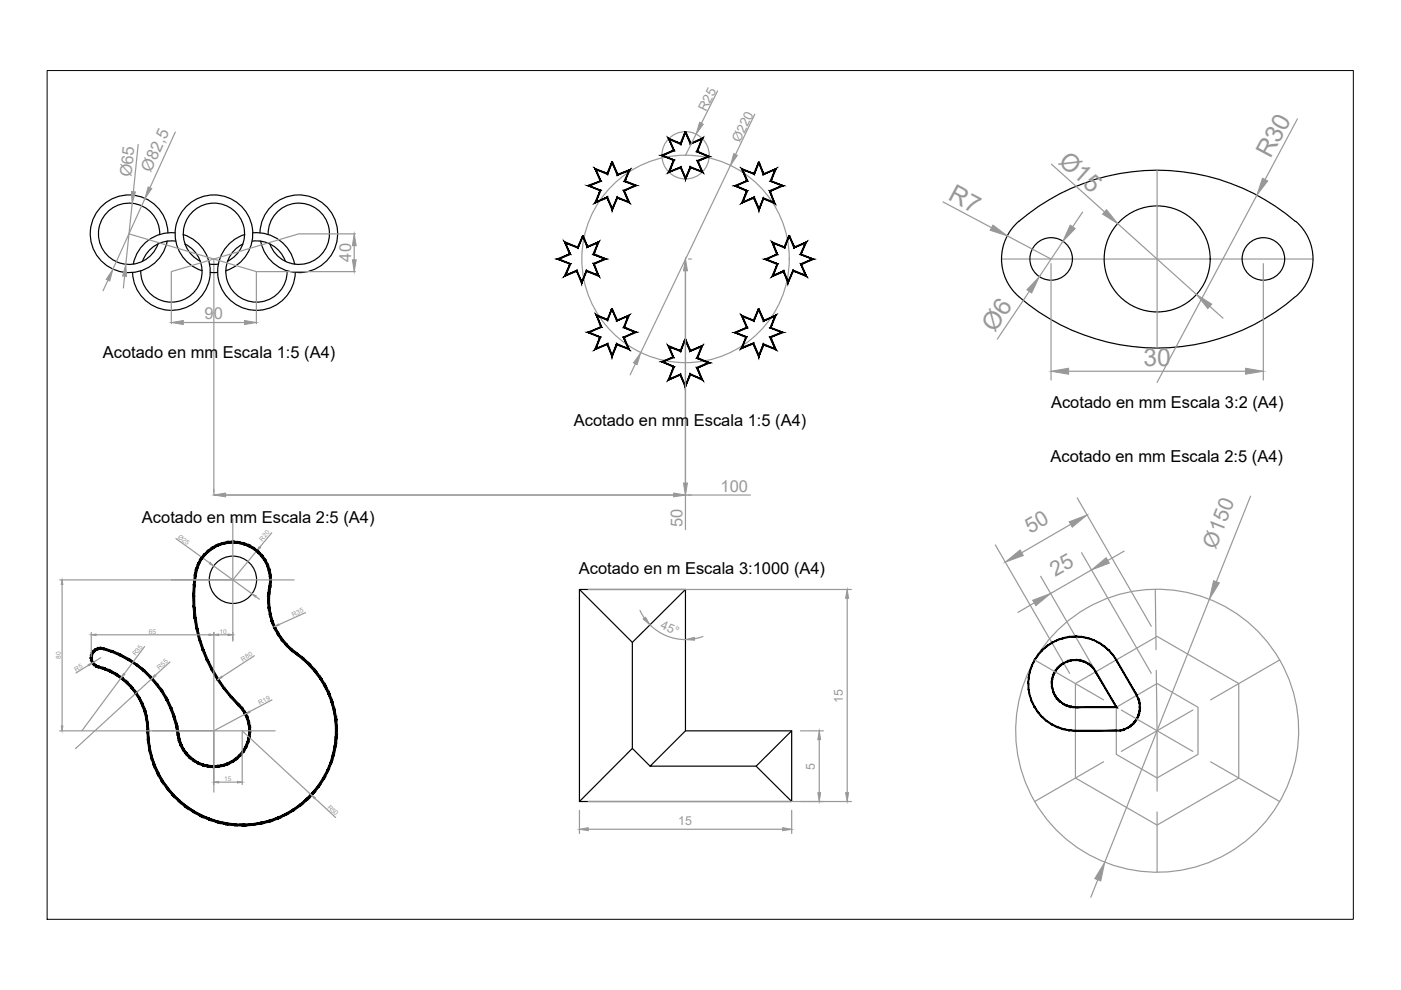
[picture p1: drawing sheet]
<svg xmlns="http://www.w3.org/2000/svg" width="297mm" height="210mm" viewBox="0 0 297 210" stroke-linecap="round" stroke-linejoin="round" font-family="sans-serif">
<!-- layer: 0 -->
<path d="M10 15h276.9v179.9h-276.9z" fill="none" stroke="#000" stroke-width=".21"/>
<!-- layer: Cotas -->
<g fill="none" stroke="#989898" stroke-width=".25">
<path d="M152.1 19.3l-3.4 6.8M29.3 30.6l-1 10.1M37.2 28l-5.4 11.8M147.6 28.5l-2.3 4.4M154.9 35.1l-19.1 39.7M160 24.2l-4 8.5M222.9 34.8l11.3 10.1M245.3 36.1v37.7M275.1 25.2l-6.9 12.9M22.9 59.4l-1.1 2.3M26.4 58.6l-.2 2.5M27.3 49.6l27.1 8"/>
<path d="M28 43.2l-1.3 12.9M30.7 42.1l-6.8 15M36.3 57.7v10.9M45.3 54.9v50.1h100v-50.1M54.4 57.7v10.9M54.5 57.6h20.9M63.3 49.6l-27 8M63.5 49.6h11.9M75.1 52.1v3M145.3 57.4v45M146 54.9h.6M199.9 42.8l10.3 5.5"/>
<path d="M212.3 54.9h66M213.6 50l9.2 4.9M222.8 55.9v24.7M225.3 51.2l-5 7.5M229.5 45l-2.1 3.1M237 47.4l16.7 15.1M266.5 41.4l-21.2 39.7M267.8 55.9v24.7M38.9 68.4h13M134.7 77.1l-1.1 2.4M218.2 61.8l-6.7 10.1M226.6 78.7h37.5"/>
<path d="M256.5 65l2.8 2.5M37.3 114.2l7.2 5.2M45.3 120l8.1 5.9M45.3 103.7v.6M47.8 105h95M54.4 116.8l-5 6.2M57.6 113l-2.5 3M145.3 103.7v.6M159.1 105h-13.8v7.3M211 115.5l15.8 27.3M227 111.2l-10.4 6M228.4 105.6l15.7 27.2"/>
<path d="M229.3 117.2l14.8 25.6M238.3 116.9l-3.4 1.9M265.1 105.2l-7.2 18.1M12.7 123h36.4M13.2 123.9v30M19.3 134.1v5.1M20.4 134.6h23.9M21.3 139.5l-1.7 1M30.6 137.1l-4.3 5.8M45.3 134.1v7.6M46.4 134.6h1.9M49.4 134.1v1.6"/>
<path d="M53.9 139l-6.9 4.5M54.2 126.5l.8 .6M64.8 129.9l-5.7 2.6M124.7 125h55.8M135.7 129.4l.9 1.7M137.8 132.5a10.6 10.6 0 0 0 7.6 3.1M149 135l-1.8 .4M179.6 126.8v41.3M219.3 127.8l-3.5 2.1M220.6 122.2l14.8 25.6M231.4 120.8l-8.6 5M256.4 127.1l-22.2 55.7"/>
<path d="M12.7 155h32.4M18.8 141l-2.7 1.7M25.7 143.7l-8.3 11.3M32.2 143.9l-16.2 14.8M36 140.3l-3.1 2.9M45.3 142v26M51.4 155.2v11.1M51.4 155l14.6 13.5M52.1 151.4l-6.8 3.6M57.7 148.4l-4.8 2.5M169.7 155h4.9M173.7 156.8v11.3"/>
<path d="M46.4 165.8h3.9M66.7 169.2l4.5 4.1M122.9 171.8v4.9M124.7 175.8h41.2M124.7 169.9h55.8M167.9 171.8v4.9M232.7 186.5l-1.4 3.8"/>
<circle cx="145.4" cy="32.9" r="5"/>
<circle cx="145.3" cy="54.9" r="22"/>
</g>
<!-- layer: 0 -->
<g fill="none" stroke="#000" stroke-width=".25">
<path d="M126.3 35.8l2.5 1 1-2.5 1.1 2.8 2.5-1-.9 2.3 2.3 .9-2.5 1.1 1 2.5-2.4-1-1.1 2.5-1-2.5-2.5 1 1-2.5-2.5-1.1 2.5-.9zM141.8 29.4l2.5 1.1 1.1-2.5 1 2.5 2.5-1.1-1.1 2.7 2.4 1.1-2.3 .9 1 2.4-2.5-1.1-1 2.5-1-2.4-2.6 1 1.1-2.5-2.5-1.1 2.5-1zM157.4 35.9l2.5 1 1-2.5 1 2.5 2.6-1-1.1 2.5 2.5 1-2.7 1.1 1 2.6-2.3-1-1 2.3-1-2.5-2.5 1 1-2.4-2.5-1.1 2.5-1zM33.9 49.7a6.5 6.5 0 0 0-9-6.1 6.5 6.5 0 0 0-2 10.7 6.5 6.5 0 0 0 10.6-2.6M35.6 49.3a8.2 8.2 0 0 0-12-7 8.2 8.2 0 0 0-1.2 13.9 8.2 8.2 0 0 0 13.1-5.1M37.1 49.4a8.2 8.2 0 0 0-8.8 6.6M37.2 51.1a6.5 6.5 0 0 0-7 4.3M38.8 49.7a8.2 8.2 0 0 1 2.5 14.4 8.2 8.2 0 0 1-13.2-6.3M39.2 51.7a6.5 6.5 0 0 1 .5 11.4 6.5 6.5 0 0 1-9.9-5.7M42.5 55.4a6.5 6.5 0 0 1-2.2-9.9 6.5 6.5 0 0 1 10.1 0 6.5 6.5 0 0 1-2.2 9.9M42.9 57.4a8.2 8.2 0 0 1-4.2-12.7 8.2 8.2 0 0 1 13.3 0 8.2 8.2 0 0 1-4.1 12.7M44.5 56h1.8"/>
<path d="M44.6 57.8h1.5M51.5 51.7a6.5 6.5 0 0 0-.5 11.4 6.5 6.5 0 0 0 9.9-5.7M51.9 49.7a8.2 8.2 0 0 0-2.5 14.4 8.2 8.2 0 0 0 13.2-6.3M53.5 51.1a6.5 6.5 0 0 1 7 4.3M53.6 49.4a8.2 8.2 0 0 1 8.9 6.6M55.1 49.3a8.2 8.2 0 0 1 12-7 8.2 8.2 0 0 1 1.2 13.9 8.2 8.2 0 0 1-13-5.1M56.9 49.7a6.5 6.5 0 0 1 9-6.1 6.5 6.5 0 0 1 1.9 10.7 6.5 6.5 0 0 1-10.6-2.6M119.8 51.4l2.7 1.1 1.1-2.5 .9 2.3 2.4-.9-1 2.5 2.5 1-2.5 1 1 2.5-2.5-1-1.1 2.5-1-2.5-2.5 1 1.1-2.4-2.6-1.1 2.5-1zM163.8 51.4l2.5 1.1 1-2.5 1.1 2.5 2.5-1.1-1.1 2.5 2.5 1.1-2.5 1 1.1 2.5-2.7-1.1-1.2 2.5-.8-2.4-2.4 1 1-2.5-2.5-1 2.5-1.1zM216 47a45 45 0 0 1 58.7 0M216 46.9a10.5 10.5 0 0 0 0 16 44.8 44.8 0 0 0 58.7 0M274.7 46.9a10.5 10.5 0 0 1 0 16"/>
<path d="M126.5 66.8l2.3 1 1-2.3 1 2.5 2.5-1.1-1 2.5 2.4 1.1-2.5 1 1.1 2.5-2.5-1-1 2.5-1-2.5-2.6 1 1.1-2.5-2.5-1 2.7-1.1zM141.8 73.4l2.5 1 1-2.5 1 2.5 2.5-1-1 2.5 2.5 1-2.5 1.1 1 2.5-2.4-1.2-1.1 2.6-1-2.5-2.5 1.1 1.1-2.7-2.5-1.1 2.3-1zM157.4 67l2.4 1 1.1-2.5 1 2.5 2.5-1-1 2.5 2.5 1-2.6 1 1.1 2.6-2.5-1.1-1 2.5-1.1-2.7-2.6 1 1-2.3-2.3-1 2.5-1zM122.9 125l11.2 11.2M145.3 125h-22.4v44.9h45v-14.9h-22.6M145.3 125v30l-7.5 7.4h22.5M145.3 125l-11.2 11.2v22.5M167.9 155l-7.6 7.4 7.6 7.5M137.8 162.4l-3.7-3.7-11.2 11.2"/>
<circle cx="222.9" cy="54.9" r="4.5"/>
<circle cx="245.3" cy="54.9" r="11.2"/>
<circle cx="267.9" cy="54.9" r="4.5"/>
<circle cx="49.4" cy="122.9" r="5"/>
</g>
<!-- layer: Cotas -->
<g fill="#989898" stroke="#989898" stroke-width=".21">
<path d="M26.7 56.1l.1 2.5-.8-.1z"/>
<path d="M27.9 40.6l.8 .1-.7 2.5z"/>
<path d="M23.9 57.1l-.6 2.5-.8-.4z"/>
<path d="M31.4 39.6l.8 .4-1.5 2.1z"/>
<path d="M36.3 68.4l2.6-.4v.8z"/>
<path d="M51.9 68l2.5 .4-2.5 .4z"/>
<path d="M75.1 49.6l.4 2.5h-.8z"/>
<path d="M74.7 55.1h.8l-.4 2.5z"/>
<path d="M226.9 47.7l1.1 .7-2.7 2.8z"/>
<path d="M220.3 58.7l-1.6 3.4-1-.7z"/>
<path d="M253.7 62.5l3.2 2-.8 .9z"/>
<path d="M234.6 44.5l2.4 2.9-3.2-2z"/>
<path d="M210.5 47.7l3.1 2.3-3.7-1.2z"/>
<path d="M267.7 37.8l1.1 .6-2.3 3z"/>
<path d="M222.8 78.7l3.8-.6v1.2z"/>
<path d="M264.1 78.1l3.7 .6-3.7 .6z"/>
<path d="M213.1 119.2l3.2-2.6 .7 1.2z"/>
<path d="M226.7 110.6l3.8-1.4-3.2 2.6z"/>
<path d="M218.9 127.3l3.9-1.5-3.2 2.6z"/>
<path d="M231.4 120.8l3.1-2.5 .7 1.1z"/>
<path d="M234.2 182.8l-.8 4-1.3-.5z"/>
<path d="M257.3 123.1l1.2 .5-2.1 3.5z"/>
<path d="M122.9 175.8l1.8-.3v.6z"/>
<path d="M165.9 175.5l2 .3-2 .3z"/>
<path d="M136.4 131.2l.5-.3 .9 1.6z"/>
<path d="M145.3 135.6l1.9-.5v.6z"/>
<path d="M179.6 125l.3 1.8h-.6z"/>
<path d="M179.3 168.1h.6l-.3 1.8z"/>
<path d="M173.7 155l.3 1.8h-.6z"/>
<path d="M173.4 168.1h.6l-.3 1.8z"/>
<path d="M53.4 125.9l.9 .4-.2 .3z"/>
<path d="M44.6 119.3l.7 .7-.9-.4z"/>
<path d="M54.9 115.9l.3 .2-.8 .7z"/>
<path d="M58.2 132.9l.8-.6 .1 .3z"/>
<path d="M45.3 134.6l1.1-.2v.4z"/>
<path d="M48.3 134.4l1.1 .2-1.1 .2z"/>
<path d="M45.3 165.8l1.1-.1v.3z"/>
<path d="M50.3 165.7l1.1 .1-1.1 .2z"/>
<path d="M19.3 134.6l1.1-.2v.4z"/>
<path d="M44.3 134.4l1 .2-1 .2z"/>
<path d="M13.2 123l.1 .9h-.3z"/>
<path d="M13 153.9h.3l-.1 1.1z"/>
<path d="M32.8 143.1l.3 .2-.9 .6z"/>
<path d="M18.7 140.9l.9-.4-.7 .7z"/>
<path d="M26.2 142.8l.3 .2-.8 .7z"/>
<path d="M66 168.5l.8 .6-.2 .2z"/>
<path d="M46.2 144.1l.7-.7 .2 .3z"/>
<path d="M52.1 151.4l.8-.6 .1 .3z"/>
<path d="M135.8 74.8l-.7 2.5-.8-.4z"/>
<path d="M155.6 32.6l.7 .3-1.4 2.2z"/>
<path d="M148.3 25.9l.8 .4-1.5 2.2z"/>
<path d="M145.3 54.9l.5 2.5h-.9z"/>
<path d="M144.9 102.4h.9l-.5 2.6z"/>
<path d="M45.3 105l2.5-.5v.8z"/>
<path d="M142.8 104.5l2.5 .5-2.5 .3z"/>
</g>
<!-- layer: Auxiliar -->
<g fill="none" stroke="#989898" stroke-width=".25">
<path d="M228 144.9l17.3-10 17.3 10v20l-17.3 10-17.3-10zM236.7 150l8.6-5.1 8.7 5.1v9.9l-8.7 5-8.6-5z"/>
<circle cx="245.3" cy="154.9" r="30"/>
</g>
<!-- layer: 0 -->
<g fill="#000" stroke="#000" stroke-width=".21">
<path d="M129.7 34.3l-.9 2.7 1.1-2.6zM129.7 34.3l-.9 2.7-.1-.3zM126.4 36l2.4 1-.1-.3zM126.1 35.7l2.6 1-2.3-.7zM126.1 35.7l1.4 2.8-1.1-2.5zM126.1 35.7l1.4 2.8-.3-.1zM125.1 39.4l2.4-.9-.3-.1zM124.5 39.3l2.7-.9-2.1 1zM124.5 39.3l2.9 1.1-2.3-1zM124.5 39.3l2.9 1.1h-.2zM127.2 40.4l-.8 2.3 1-2.3zM127.2 40.4l-.8 2.3-.3 .4zM126.1 43.1l2.7-1.4-2.4 1zM126.1 43.1l2.7-1.4-.1 .3zM128.8 41.7l-.1 .3 1.1 2.1zM128.7 42l1.1 2.1v.5zM130.9 41.8l-1.1 2.3v.5zM130.9 41.8v.2l-1.1 2.6zM130.9 41.8v.2l2.2 .7zM130.9 42l2.2 .7 .4 .4zM132.2 40.4l.9 2.3 .4 .4zM132.2 40.4h.2l1.1 2.7zM132.2 40.4h.2l2.1-1.1zM132.4 40.4l2.1-1.1h.5zM132.3 38.5l2.2 .8h.5zM132.3 38.5l.3-.2 2.4 1zM133.3 36.3l-1 2.2 .3-.2zM133.3 36.3l.3-.4-1 2.4zM130.9 37.2l2.4-.9 .3-.4zM131 36.9l2.6-1-2.7 1.3zM129.7 34.4l1.2 2.8 .1-.3zM129.7 34.4l.2-.1 1.1 2.6z"/>
<path d="M145.2 27.9l-.8 2.8 1-2.7zM145.2 27.9l-.8 2.8-.2-.3zM142 29.6l2.4 1.1-.2-.3zM141.6 29.2l2.6 1.2-2.2-.8zM141.6 29.2l1.4 2.8-1-2.4zM141.6 29.2l1.4 2.8-.3-.2zM140.6 32.9l2.4-.9-.3-.2zM140.1 32.9l2.6-1.1-2.1 1.1zM140.1 32.9l2.9 1-2.4-1zM140.1 32.9l2.9 1-.3 .1zM142.7 34l-.7 2.3 1-2.4zM142.7 34l-.7 2.3-.4 .3zM141.6 36.6l2.8-1.2-2.4 .9zM141.6 36.6l2.8-1.2-.1 .2zM144.4 35.4l-.1 .2 1 2zM144.3 35.6l1 2v.5zM146.3 35.3l-1 2.3v.5zM146.3 35.3l.2 .3-1.2 2.5zM146.3 35.3l.2 .3 2.2 .7zM146.5 35.6l2.2 .7 .4 .3zM147.8 34.1l.9 2.2 .4 .3zM147.8 34.1l.2 .1 1.1 2.4zM147.8 34.1l.2 .1 2-1zM148 34.2l2-1h.5zM147.7 32.1l2.3 1.1h.5zM147.7 32.1h.2l2.6 1.1zM148.7 29.6l-1 2.5h.2zM149.1 29.2l-1.2 2.9 .8-2.5zM146.3 30.6l2.4-1 .4-.4zM146.5 30.3l2.6-1.1-2.8 1.4zM145.2 28l1.1 2.6 .2-.3zM145.2 28l.2-.1 1.1 2.4z"/>
<path d="M160.8 34.3l-.9 2.7 1.1-2.6zM160.8 34.3l-.9 2.7-.1-.2zM157.6 36l2.3 1-.1-.2zM157.2 35.7l2.6 1.1-2.2-.8zM157.2 35.7l1.3 2.7-.9-2.4zM157.2 35.7l1.3 2.7-.2-.1zM156.2 39.4l2.3-1-.2-.1zM155.7 39.4l2.6-1.1-2.1 1.1zM155.7 39.4l2.8 1-2.3-1zM155.7 39.4l2.8 1-.3 .1zM158.2 40.5l-.6 2.3 .9-2.4zM158.2 40.5l-.6 2.3-.4 .3zM157.2 43.1l2.7-1.3-2.3 1zM157.2 43.1l2.7-1.3-.1 .3zM159.9 41.8l-.1 .3 1.1 2zM159.8 42.1l1.1 2v.6zM161.8 41.9l-.9 2.2v.6zM161.8 41.9l.1 .3-1 2.5zM161.8 41.9l.1 .3 2.1 .7zM161.9 42.2l2.1 .7 .3 .3zM163.1 40.4l.9 2.5 .3 .3zM163.1 40.4l.3 .2 .9 2.6zM163.1 40.4l.3 .2 2.3-1.2zM163.4 40.6l2.3-1.2h.5zM163.3 38.4l2.4 1h.5zM163.3 38.4l.2-.1 2.7 1.1zM164.3 36l-1 2.4 .2-.1zM164.3 36l.3-.3-1.1 2.6zM161.8 37.1l2.5-1.1 .3-.3zM161.9 36.8l2.7-1.1-2.8 1.4zM160.8 34.4l1 2.7 .1-.3zM160.8 34.4l.2-.1 .9 2.5z"/>
<path d="M123.5 50l-.9 2.6 1.1-2.5zM123.5 50l-.9 2.6-.2-.2zM120 51.6l2.6 1-.2-.2zM119.6 51.2l2.8 1.2-2.4-.8zM119.6 51.2l1.4 2.7-1-2.3zM119.6 51.2l1.4 2.7-.3-.1zM118.6 54.9l2.4-1-.3-.1zM118.1 54.9l2.6-1.1-2.1 1.1zM118.1 54.9l2.9 1-2.4-1zM118.1 54.9l2.9 1-.2 .1zM120.8 56l-.8 2.3 1-2.4zM120.8 56l-.8 2.3-.4 .3zM119.6 58.6l2.7-1.3-2.3 1zM119.6 58.6l2.7-1.3v.2zM122.3 57.3v.2l1 2.2zM122.3 57.5l1 2.2v.5zM124.3 57.3l-1 2.4v.5zM124.3 57.3l.1 .2-1.1 2.7zM124.3 57.3l.1 .2 2.3 .8zM124.4 57.5l2.3 .8 .3 .3zM125.8 55.9l.9 2.4 .3 .3zM125.8 55.9l.2 .1 1 2.6zM125.8 55.9l.2 .1 2.1-1.1zM126 56l2.1-1.1h.5zM125.7 53.9l2.4 1h.5zM125.7 53.9l.3-.1 2.6 1.1zM126.7 51.6l-1 2.3 .3-.1zM127 51.2l-1 2.6 .7-2.2zM124.5 52.5l2.2-.9 .3-.4zM124.6 52.2l2.4-1-2.5 1.3zM123.5 50.1l1 2.4 .1-.3zM123.5 50.1l.2-.1 .9 2.2z"/>
<path d="M167.3 49.9l-.9 2.7 1-2.6zM167.3 49.9l-.9 2.7-.2-.3zM164 51.6l2.4 1-.2-.3zM163.6 51.2l2.6 1.1-2.2-.7zM163.6 51.2l1.3 2.8-.9-2.4zM163.6 51.2l1.3 2.8-.3-.1zM162.6 55l2.3-1-.3-.1zM162.1 55l2.5-1.1-2 1.1zM162.1 55l2.9 .9-2.4-.9zM162.1 55l2.9 .9-.3 .2zM164.7 56.1l-.7 2.2 1-2.4zM164.7 56.1l-.7 2.2-.4 .4zM164 58.3l-.4 .4 2.6-1.3zM163.6 58.7l2.6-1.3-.1 .3zM166.2 57.4l-.1 .3 1 1.9zM166.1 57.7l1 1.9-.1 .5zM168.1 57.2l-1 2.4-.1 .5zM168.1 57.2l.1 .3-1.2 2.6zM168.1 57.2l.1 .3 2.5 .8zM168.2 57.5l2.5 .8 .4 .4zM169.7 55.9l1 2.4 .4 .4zM169.7 55.9l.3 .2 1.1 2.6zM169.7 55.9l.3 .2 2.1-1.1zM170 56.1l2.1-1.1h.5zM169.6 53.9l2.5 1.1h.5zM169.6 53.9h.3l2.7 1.1zM170.7 51.6l-1.1 2.3h.3zM170.7 51.6l.4-.4-1.2 2.7zM168.3 52.6l2.4-1 .4-.4zM168.4 52.3l2.7-1.1-2.8 1.4zM167.3 50l1 2.6 .1-.3zM167.3 50l.1-.1 1 2.4z"/>
<path d="M129.7 65.4l-.9 2.6 1-2.5zM129.7 65.4l-.9 2.6-.1-.3zM126.7 67l2.1 1-.1-.3zM126.3 66.6l2.4 1.1-2-.7zM126.3 66.6l1.3 2.8-.9-2.4zM126.3 66.6l1.3 2.8-.3-.1zM125 70.5l2.6-1.1-.3-.1zM124.5 70.5l2.8-1.2-2.3 1.2zM124.5 70.5l2.9 1-2.4-1zM124.5 70.5l2.9 1-.3 .1zM127.1 71.6l-.7 2.2 1-2.3zM127.1 71.6l-.7 2.2-.4 .4zM126 74.2l2.9-1.4-2.5 1zM126 74.2l2.9-1.4-.2 .3zM128.9 72.8l-.2 .3 1.1 2.1zM128.7 73.1l1.1 2.1v.5zM130.7 72.8l-.9 2.4v.5zM130.7 72.8l.2 .3-1.1 2.6zM130.7 72.8l.2 .3 2.2 .7zM130.9 73.1l2.2 .7 .4 .4zM132.1 71.5l1 2.3 .4 .4zM132.1 71.5l.3 .1 1.1 2.6zM132.1 71.5l.3 .1 2.1-1.1zM132.4 71.6l2.1-1.1h.5zM132.2 69.4l2.3 1.1h.5zM132.2 69.4l.2-.1 2.6 1.2zM133.1 67.1l-.9 2.3 .2-.1zM133.1 67.1l.4-.3-1.1 2.5zM130.7 68.1l2.4-1 .4-.3zM130.9 67.8l2.6-1-2.8 1.3zM129.7 65.5l1 2.6 .2-.3zM129.7 65.5l.1-.1 1.1 2.4z"/>
<path d="M145.2 71.9l-.9 2.7 1.1-2.6zM145.2 71.9l-.9 2.7-.1-.3zM141.9 73.6l2.4 1-.1-.3zM141.6 73.2l2.6 1.1-2.3-.7zM141.6 73.2l1.3 2.6-1-2.2zM141.6 73.2l1.3 2.6-.3-.1zM140.7 76.7l2.2-.9-.3-.1zM140.2 76.7l2.4-1-1.9 1zM140.2 76.7l2.8 1-2.3-1zM140.2 76.7l2.8 1-.3 .1zM142.7 77.8l-.8 2.5 1.1-2.6zM142.7 77.8l-.8 2.5-.3 .4zM141.9 80.3l-.3 .4 2.7-1.4zM141.6 80.7l2.7-1.4-.1 .3zM144.3 79.3l-.1 .3 1.1 2.1zM144.2 79.6l1.1 2.1v.5zM146.3 79.2l-1 2.5v.5zM146.3 79.2l.1 .3-1.1 2.7zM146.3 79.2l.1 .3 2.3 .8zM146.4 79.5l2.3 .8 .3 .4zM147.7 77.9l1 2.4 .3 .4zM147.7 77.9l.3 .1 1 2.7zM147.7 77.9l.3 .1 2-1.1zM148 78l2-1.1h.6zM147.7 76l2.3 .9h.6zM147.7 76l.3-.2 2.6 1.1zM148.7 73.6l-1 2.4 .3-.2zM149 73.2l-1 2.6 .7-2.2zM146.3 74.5l2.4-.9 .3-.4zM146.4 74.3l2.6-1.1-2.7 1.3zM145.2 72l1.1 2.5 .1-.2zM145.2 72l.2-.1 1 2.4z"/>
<path d="M160.8 65.5l-.9 2.6 1.1-2.6zM160.8 65.5l-.9 2.6-.2-.2zM157.5 67.2l2.4 .9-.2-.2zM157.1 66.8l2.6 1.1-2.2-.7zM157.1 66.8l1.4 2.7-1-2.3zM157.1 66.8l1.4 2.7-.3-.1zM156.1 70.5l2.4-1-.3-.1zM155.6 70.5l2.6-1.1-2.1 1.1zM155.6 70.5l2.8 .9-2.3-.9zM155.6 70.5l2.8 .9-.3 .2zM158.1 71.6l-.7 2 1-2.2zM158.1 71.6l-.7 2-.3 .4zM157.4 73.6l-.3 .4 2.7-1.3zM157.1 74l2.7-1.3-.1 .3zM159.8 72.7l-.1 .3 1.2 2.2zM159.7 73l1.2 2.2v.6zM161.8 72.9l-.9 2.3v.6zM161.8 72.9l.2 .3-1.1 2.6zM161.8 72.9l.2 .3 2.2 .7zM162 73.2l2.2 .7 .4 .3zM163.2 71.4l1 2.5 .4 .3zM163.2 71.4l.3 .1 1.1 2.7zM163.2 71.4l.3 .1 2.1-1zM163.5 71.5l2.1-1h.6zM163.2 69.5l2.4 1h.6zM163.2 69.5l.3-.1 2.7 1.1zM164.2 67.2l-1 2.3 .3-.1zM164.2 67.2l.4-.4-1.1 2.6zM161.8 68.1l2.4-.9 .4-.4zM162 67.9l2.6-1.1-2.8 1.3zM160.8 65.5l1 2.6 .2-.2zM160.8 65.5h.2l1 2.4z"/>
<path d="M63 138.4l1.2 1.5-1.5-1.2zM63 138.4l1.2 1.5 .3-.3zM64.5 139.6l1 1.6-1.3-1.3zM64.5 139.6l1 1.6 .3-.3zM65.5 141.2l.3-.3 1 1.7zM65.8 140.9l1 1.7 .3-.3zM66.8 142.6l.3-.3 .8 1.7zM67.1 142.3l.8 1.7 .3-.2zM67.9 144l.3-.2 .6 1.8zM68.2 143.8l.6 1.8 .4-.2zM68.8 145.6l.4-.2 .4 1.8zM69.2 145.4l.4 1.8 .4-.1zM69.6 147.2l.4-.1 .2 1.9zM70 147.1l.2 1.9 .4-.1zM70.2 149l.4-.1 .1 1.9zM70.6 148.9l.1 1.9 .4-.1zM70.7 150.8l.4-.1-.1 1.9zM71.1 150.7l-.1 1.9 .4-.1zM71 152.6l.4-.1-.3 1.9zM71.4 152.5l-.3 1.9h.4zM71.1 154.4h.4l-.4 1.9zM71.5 154.4l-.4 1.9h.4zM71.1 156.3h.4l-.6 1.8zM71.5 156.3l-.6 1.8 .4 .1zM70.9 158.1l.4 .1-.8 1.7zM71.3 158.2l-.8 1.7 .4 .1zM70.5 159.9l.4 .1-.9 1.7zM70.9 160l-.9 1.7 .3 .1zM70 161.7l.3 .1-1 1.6zM70.3 161.8l-1 1.6 .3 .1zM69.3 163.4l.3 .1-1.2 1.5zM69.6 163.5l-1.2 1.5 .3 .2zM68.4 165l.3 .2-1.3 1.4zM68.7 165.2l-1.3 1.4 .3 .2zM67.4 166.6l.3 .2-1.5 1.2zM66.2 168l.3 .2 1.2-1.4zM66.2 168l.3 .2-1.6 1.1zM64.9 169.3l.3 .3 1.3-1.4zM63.5 170.5l1.4-1.2 .3 .3zM63.5 170.5l.3 .3 1.4-1.2zM62.1 171.6l1.4-1.1 .3 .3zM62.1 171.6l.2 .3 1.5-1.1zM60.5 172.5l1.6-.9 .2 .3zM60.5 172.5l.1 .4 1.7-1zM58.8 173.3l1.7-.8 .1 .4zM58.8 173.3l.1 .4 1.7-.8zM57 173.9l1.8-.6 .1 .4zM57 173.9l.1 .4 1.8-.6zM55.2 174.3l1.8-.4 .1 .4zM55.2 174.3l.1 .4 1.8-.4zM53.4 174.6l1.8-.3 .1 .4zM53.4 174.6l.1 .4 1.8-.3zM51.6 174.7l1.8-.1 .1 .4zM51.6 174.7v.4l1.9-.1zM49.7 174.7h1.9v.4zM49.7 174.7v.4h1.9zM47.9 174.4l1.8 .3v.4zM47.9 174.4l-.1 .5 1.9 .2zM46.1 174l1.8 .4-.1 .5zM46.1 174l-.1 .4 1.8 .5zM44.4 173.5l1.7 .5-.1 .4zM44.4 173.5l-.2 .3 1.8 .6zM42.7 172.7l1.7 .8-.2 .3zM42.7 172.7l-.2 .4 1.7 .7zM41.1 171.8l1.6 .9-.2 .4zM41.1 171.8l-.2 .4 1.6 .9zM39.5 170.8l1.6 1-.2 .4zM39.5 170.8l-.2 .4 1.6 1zM38.1 169.6l1.4 1.2-.2 .4zM38.1 169.6l-.3 .3 1.5 1.3zM36.8 168.4l1.3 1.2-.3 .3zM36.5 168.6l1.3 1.3-1-1.5zM35.6 166.9l1.2 1.5-.3 .2zM35.3 167.2l1.2 1.4-.9-1.7zM34.5 165.5l1.1 1.4-.3 .3zM34.2 165.7l1.1 1.5-.8-1.7zM33.7 163.8l.8 1.7-.3 .2zM33.3 164l.9 1.7-.5-1.9zM32.9 162.2l.8 1.6-.4 .2zM32.5 162.3l.8 1.7-.4-1.8zM32.3 160.4l.6 1.8-.4 .1zM31.9 160.5l.6 1.8-.2-1.9zM31.9 158.6l.4 1.8-.4 .1zM31.5 158.7l.4 1.8v-1.9zM31.6 156.8l.3 1.8-.4 .1zM31.2 156.8l.3 1.9 .1-1.9zM31.5 155l.1 1.8h-.4zM31.2 155v1.8l.3-1.8zM31.5 153.5v1.5h-.3zM31.1 153.6l.1 1.4 .3-1.5zM31.2 152.1l.3 1.4-.4 .1zM30.9 152.2l.2 1.4 .1-1.5zM30.9 150.7l.3 1.4-.3 .1zM30.5 150.8l.4 1.4v-1.5zM30.4 149.3l.5 1.4-.4 .1zM30 149.5l.5 1.3-.1-1.5zM29.8 148.1l.6 1.2-.4 .2zM29.4 148.2l.6 1.3-.2-1.4zM29 146.8l.8 1.3-.4 .1zM28.7 147l.7 1.2-.4-1.4zM28.1 145.7l.9 1.1-.3 .2zM27.8 145.9l.9 1.1-.6-1.3zM27.1 144.6l1 1.1-.3 .2zM27.1 144.6l-.3 .3 1 1zM26 143.7l1.1 .9-.3 .3zM26 143.7l-.2 .3 1 .9zM24.8 142.9l1.2 .8-.2 .3zM24.8 142.9l-.2 .3 1.2 .8zM23.6 142.2l1.2 .7-.2 .3zM23.6 142.2l-.2 .4 1.2 .6zM22.3 141.6l1.3 .6-.2 .4zM22.3 141.6l-.2 .4 1.3 .6zM20.9 141.2l1.4 .4-.2 .4zM20.9 141.2l-.1 .4 1.3 .4z"/>
<path d="M236 138.8l.8 1.1-.2 .1zM236 138.8l-.1 .1 .7 1.1zM235.2 137.8l.8 1-.1 .1zM235 137.9l.9 1-.7-1.1zM234.1 136.9l1.1 .9-.2 .1zM234.1 136.9l-.1 .2 1 .8zM233 136.2l1.1 .7-.1 .2zM233 136.2v.2l1 .7zM231.9 135.6l1.1 .6v.2zM231.9 135.6l-.1 .2 1.2 .6zM230.6 135.2l1.3 .4-.1 .2zM230.6 135.2v.2l1.2 .4zM229.3 134.9l1.3 .3v.2zM229.3 134.9v.2l1.3 .3zM228 134.8l1.3 .1v.2zM228 134.8v.3h1.3zM226.7 134.9l1.3-.1v.3zM226.7 134.9v.2h1.3zM225.4 135.2l1.3-.3v.2zM225.4 135.2l.1 .2 1.2-.3zM224.2 135.6l1.2-.4 .1 .2zM224.2 135.6v.2l1.3-.4zM223 136.2l1.2-.6v.2zM223 136.2l.1 .2 1.1-.6zM221.9 136.9l1.1-.7 .1 .2zM221.9 136.9l.1 .2 1.1-.7zM220.9 137.8l1-.9 .1 .2zM220.9 137.8l.1 .1 1-.8zM220.9 137.8l.1 .1-1 .9zM220 138.8l.2 .1 .8-1zM220 138.8l.2 .1-.9 1zM220.2 138.9l-.9 1 .2 .1zM219.3 139.9l.2 .1-.8 1.1zM219.5 140l-.8 1.1 .2 .1zM218.7 141.1l.2 .1-.6 1.1zM218.9 141.2l-.6 1.1 .1 .1zM218.3 142.3l.1 .1-.4 1.2zM218.4 142.4l-.4 1.2 .2 .1zM218 143.6l.2 .1-.3 1.2zM218.2 143.7l-.3 1.2h.2zM217.9 144.9h.2l-.1 1.4zM218.1 144.9l-.1 1.4 .2-.1zM218 146.3l.2-.1 .1 1.3zM218.2 146.2l.1 1.3h.1zM218.3 147.5h.1l.3 1.3zM218.4 147.5l.3 1.3 .2-.1zM218.7 148.8l.2-.1 .4 1.3zM218.9 148.7l.4 1.3 .2-.1zM219.3 150l.2-.1 .5 1.2zM219.5 149.9l.5 1.2 .2-.1zM220 151.1l.2-.1 .7 1.1zM220.2 151l.7 1.1 .1-.2zM220.9 152.1l.1-.2 .9 1.1zM221 151.9l.9 1.1 .1-.2zM222 152.8l1 .9-1.1-.7zM222 152.8l1 .9 .1-.2zM223.1 153.5l1.1 .8-1.2-.6zM223.1 153.5l1.1 .8v-.2zM224.2 154.1l1.2 .6-1.2-.4zM224.2 154.1l1.2 .6 .1-.2zM225.5 154.5l1.2 .5-1.3-.3zM225.5 154.5l1.2 .5v-.3zM226.7 154.7l1.3 .3h-1.3zM226.7 154.7l1.3 .3v-.2z"/>
<path d="M20.4 141l.5 .2-.1 .4zM20.4 141l-.1 .4 .5 .2zM20.1 140.7l.3 .3-.1 .4zM20.1 140.7l-.3 .3 .5 .4zM19.8 140.3l.3 .4-.3 .3zM19.4 140.6l.4 .4v-.7zM19.6 139.9l.2 .4-.4 .3zM19.2 140l.2 .6 .2-.7zM19.6 139.5v.4l-.4 .1zM19.1 139.5l.1 .5 .4-.5zM19.1 139.5l.5-.5v.5zM19.2 138.9l-.1 .6 .5-.5zM19.2 138.9l.6-.4-.2 .5zM19.4 138.4l-.2 .5 .6-.4zM19.4 138.4l.7-.2-.3 .3zM19.8 137.9l-.4 .5 .7-.2zM19.8 137.9h.6l-.3 .3zM19.8 137.9h.6l-.2-.3zM20.2 137.6l.7 .1-.5 .2zM20.2 137.6l.7 .1-.1-.4zM20.8 137.3l.5 .3-.4 .1zM20.8 137.3l.5 .3 .1-.3zM21.4 137.3l.4 .4-.5-.1zM21.4 137.3l.4 .4 .1-.4zM21.9 137.3l1.8 1-1.9-.6zM21.9 137.3l1.8 1 .1-.4zM23.8 137.9l1.7 1.2-1.8-.8zM23.8 137.9l1.7 1.2 .2-.4zM25.7 138.7l1.5 1.4-1.7-1zM25.7 138.7l1.5 1.4 .2-.4zM27.4 139.7l1.5 1.4-1.7-1zM27.4 139.7l1.5 1.4 .2-.3zM29.1 140.8l1.3 1.5-1.5-1.2zM29.1 140.8l1.3 1.5 .2-.3zM30.6 142l1.2 1.7-1.4-1.4zM30.6 142l1.2 1.7 .3-.3zM31.8 143.7l.3-.3 1 1.8zM32.1 143.4l1 1.8 .3-.2zM33.1 145.2l.3-.2 .8 1.8zM33.4 145l.8 1.8 .4-.2zM34.2 146.8l.4-.2 .6 1.9zM34.6 146.6l.6 1.9 .4-.2zM35.2 148.5l.4-.2 .5 2zM35.6 148.3l.5 2 .3-.2zM36.1 150.3l.3-.2 .3 2zM36.4 150.1l.3 2 .4-.1zM36.7 152.1l.4-.1 .2 2zM37.1 152l.2 2 .4-.1zM37.3 154l.4-.1-.1 2zM37.7 153.9l-.1 2h.4zM37.6 155.9h.4l-.2 1.1zM38 155.9l-.2 1.1 .4-.1zM37.8 157l.4-.1v1.1zM38.2 156.9v1.1l.4-.1zM38.2 158l.4-.1 .1 1.1zM38.6 157.9l.1 1.1 .3-.2zM38.7 159l.3-.2 .3 1.1zM39 158.8l.3 1.1 .4-.2zM39.3 159.9l.4-.2 .4 1zM39.7 159.7l.4 1 .3-.3zM40.1 160.7l.3-.3 .6 1zM40.4 160.4l.6 1 .2-.3zM41.2 161.1l.7 .8-.9-.5zM41.2 161.1l.7 .8 .2-.3zM42.1 161.6l.8 .8-1-.5zM42.1 161.6l.8 .8 .2-.4zM43.1 162l.9 .6-1.1-.2zM43.1 162l.9 .6 .1-.4zM44.1 162.2l1 .5-1.1-.1zM44.1 162.2l1 .5v-.4zM45.1 162.3l1.1 .4h-1.1zM45.1 162.3l1.1 .4-.1-.4zM46.1 162.3l1.2 .2-1.1 .2zM46.1 162.3l1.2 .2-.1-.4zM47.2 162.1l1.1 .1-1 .3zM47.2 162.1l1.1 .1-.1-.4zM48.2 161.8l1.1-.2-1 .6zM48.2 161.8l1.1-.2-.2-.3zM49.1 161.3l1.1-.2-.9 .5zM49.1 161.3l1.1-.2-.2-.4zM50 160.7l1-.4-.8 .8zM50 160.7l1-.4-.3-.3zM50.7 160l1-.6-.7 .9zM51.4 159.2l-.7 .8 1-.6zM51.4 159.2l.9-.7-.6 .9zM51.9 158.3l-.5 .9 .9-.7zM52.7 157.5l-.4 1-.4-.2zM52.3 157.4l-.4 .9 .8-.8zM53 156.4l-.3 1.1-.4-.1zM52.6 156.4l-.3 1 .7-1zM53.1 155.3l-.1 1.1h-.4zM52.7 155.3l-.1 1.1 .5-1.1zM53.1 154.2v1.1h-.4zM52.7 154.3v1l.4-1.1zM52.9 153.1l.2 1.1-.4 .1zM52.5 153.3l.2 1 .2-1.2zM52.6 152.1l.3 1-.4 .2zM52.2 152.2l.3 1.1 .1-1.2zM52.2 151.1l.4 1-.4 .1zM51.8 151.3l.4 .9v-1.1zM51.5 150.2l.7 .9-.4 .2zM51.2 150.4l.6 .9-.3-1.1zM50.8 149.4l.7 .8-.3 .2zM50.8 149.4l-.3 .3 .7 .7z"/>
<path d="M49.2 147.7l1.6 1.7-.3 .3zM48.9 147.9l1.6 1.8-1.3-2zM47.7 145.9l1.5 1.8-.3 .2zM47.4 146.1l1.5 1.8-1.2-2zM46.4 144l1.3 1.9-.3 .2zM46.1 144.2l1.3 1.9-1-2.1zM45.2 142l1.2 2-.3 .2zM44.8 142.2l1.3 2-.9-2.2zM44.2 139.9l1 2.1-.4 .2zM43.8 140.1l1 2.1-.6-2.3zM43.3 137.8l.9 2.1-.4 .2zM42.9 137.9l.9 2.2-.5-2.3zM42.5 135.6l.8 2.2-.4 .1zM42.1 135.7l.8 2.2-.4-2.3zM42 133.3l.5 2.3-.4 .1zM41.6 133.4l.5 2.3-.1-2.4zM41.6 131l.4 2.3-.4 .1zM41.1 131.1l.5 2.3v-2.4zM41.3 128.7l.3 2.3-.5 .1zM40.9 128.7l.2 2.4 .2-2.4zM41.3 126.4v2.3h-.4zM40.9 126.4v2.3l.4-2.3zM41.4 124.1l-.1 2.3h-.4zM41 124l-.1 2.4 .5-2.3zM41.7 121.7l-.3 2.4-.4-.1zM41.2 121.7l-.2 2.3 .7-2.3zM41.9 120.6l-.2 1.1h-.5zM41.5 120.5l-.3 1.2 .7-1.1zM42.3 119.6l-.4 1-.4-.1zM42 119.4l-.5 1.1 .8-.9zM42 119.4l.8-.8-.5 1zM42.5 118.4l-.5 1 .8-.8zM42.5 118.4l1.1-.7-.8 .9zM43.3 117.4l-.8 1 1.1-.7zM43.3 117.4l1.1-.5-.8 .8zM43.3 117.4l1.1-.5-.3-.3zM44.1 116.6l1.2-.3-.9 .6zM44.1 116.6l1.2-.3-.2-.4zM45.1 115.9l1.2-.1-1 .5zM45.1 115.9l1.2-.1-.2-.4zM46.1 115.4h1.2l-1 .4zM46.1 115.4h1.2l-.1-.4zM47.2 115l1.2 .2-1.1 .2zM47.2 115l1.2 .2v-.4zM48.4 114.8l1.2 .4h-1.2zM48.4 114.8l1.2 .4v-.5zM49.6 114.7l1.1 .5h-1.1zM49.6 114.7l1.1 .5 .1-.3zM50.8 114.9l1 .6-1.1-.3zM50.8 114.9l1 .6 .1-.3zM51.9 115.2l.9 .8-1-.5zM51.9 115.2l.9 .8 .2-.4zM53 115.6l.8 .9-1-.5zM53 115.6l.8 .9 .2-.3zM54 116.2l.7 1-.9-.7zM54 116.2l.7 1 .2-.3zM54.9 116.9l.5 1.2-.7-.9zM54.9 116.9l.5 1.2 .4-.3zM55.4 118.1l.4-.3 .3 1.2zM55.8 117.8l.3 1.2 .3-.2zM56.1 119l.3-.2 .2 1.2zM56.4 118.8l.2 1.2 .3-.1zM56.6 120l.3-.1v1.2zM56.9 119.9v1.2l.4-.1zM56.9 121.1l.4-.1-.2 1.2zM57.3 121l-.2 1.2 .4-.1zM57.1 122.2l.4-.1-.4 1.2zM57.5 122.1l-.4 1.2h.4zM57.1 123.3h.4l-.5 1.1zM57.5 123.3l-.5 1.1 .4 .1zM57 124.4l.4 .1-.6 1.4zM57.4 124.5l-.6 1.4 .4 .1zM56.8 125.9l.4 .1-.5 1.4zM57.2 126l-.5 1.4h.4zM56.7 127.4h.4l-.2 1.5zM57.1 127.4l-.2 1.5 .3-.1zM56.9 128.9l.3-.1-.1 1.5zM57.2 128.8l-.1 1.5 .4-.1zM57.1 130.3l.4-.1v1.6zM57.5 130.2v1.6l.4-.2zM57.5 131.8l.4-.2 .1 1.5zM57.9 131.6l.1 1.5 .4-.2zM58 133.1l.4-.2 .4 1.5zM58.4 132.9l.4 1.5 .3-.2zM58.8 134.4l.3-.2 .5 1.5zM59.1 134.2l.5 1.5 .3-.3zM59.6 135.7l.3-.3 .6 1.4zM59.9 135.4l.6 1.4 .3-.3zM60.5 136.8l.3-.3 .8 1.4zM60.8 136.5l.8 1.4 .2-.3zM61.8 137.6l.9 1.1-1.1-.8zM61.8 137.6l.9 1.1 .3-.3z"/>
<path d="M228 154.8v.2l8.7-.2zM228 155l8.7-.2v.2z"/>
<path d="M228 149.8v.2l8.5-.2zM228 150l8.5-.2 .4 .2zM232.2 142.5l4.3 7.3 .4 .2zM232.2 142.5l.2-.1 4.5 7.6z"/>
<path d="M231.9 141.7l.5 .7-.2 .1zM231.9 141.7l-.1 .1 .4 .7zM231.3 141l.6 .7-.1 .1zM231.3 141l-.1 .2 .6 .6zM230.5 140.5l.8 .5-.1 .2zM230.5 140.5v.2l.7 .5zM229.7 140.1l.8 .4v.2zM229.7 140.1v.2l.8 .4zM228.9 139.9l.8 .2v.2zM228.9 139.9v.2l.8 .2zM228 139.8l.9 .1v.2zM228 139.8v.3h.9zM227.1 139.9l.9-.1v.3zM227.1 139.9l.1 .2h.8zM226.3 140.1l.8-.2 .1 .2zM226.3 140.1l.1 .2 .8-.2zM225.5 140.5l.8-.4 .1 .2zM225.5 140.5l.1 .2 .8-.4zM224.7 141l.8-.5 .1 .2zM224.7 141l.2 .2 .7-.5zM224.7 141l.2 .2-.8 .5zM224.1 141.7l.1 .1 .7-.6zM224.1 141.7l.1 .1-.6 .6zM223.6 142.4l.2 .1 .4-.7zM223.6 142.4l.2 .1-.6 .7zM223.8 142.5l-.6 .7 .2 .1zM223.2 143.2l.2 .1-.4 .8zM223.4 143.3l-.4 .8h.2zM223 144.1h.2l-.3 .8zM223.2 144.1l-.3 .8h.2zM222.9 144.9h.2l-.1 .9zM223.1 144.9l-.1 .9h.2zM223 145.8h.2v.9zM223.2 145.8v.9l.2-.1zM223.2 146.7l.2-.1 .2 .9zM223.4 146.6l.2 .9 .2-.1zM223.6 147.5l.2-.1 .3 .8zM223.8 147.4l.3 .8 .1-.1zM224.1 148.2l.1-.1 .5 .8zM224.2 148.1l.5 .8 .2-.2zM224.9 148.7l.6 .7-.8-.5zM224.9 148.7l.6 .7 .1-.2zM225.6 149.2l.7 .5-.8-.3zM225.6 149.2l.7 .5 .1-.2zM226.4 149.5l.7 .5-.8-.3zM226.4 149.5l.7 .5 .1-.3zM227.2 149.7l.8 .3h-.9zM227.2 149.7l.8 .3v-.2z"/>
<path d="M236.7 154.8l.9 .2h-.9zM236.7 154.8l.9 .2-.1-.2zM237.5 154.8l.9-.1-.8 .3zM237.5 154.8l.9-.1-.1-.2zM238.3 154.5l.9-.1-.8 .3zM238.3 154.5l.9-.1-.1-.2zM239.1 154.2l.8-.3-.7 .5zM239.1 154.2l.8-.3-.1-.2zM239.8 153.7l.8-.5-.7 .7zM239.8 153.7l.8-.5-.2-.1zM240.4 153.1l.7-.6-.5 .7zM240.9 152.4l-.5 .7 .7-.6zM241.5 151.7l-.4 .8-.2-.1zM241.3 151.6l-.4 .8 .6-.7zM241.7 150.8l-.2 .9-.2-.1zM241.5 150.8l-.2 .8 .4-.8zM241.8 150l-.1 .8h-.2zM241.6 150l-.1 .8 .3-.8zM241.7 149.1l.1 .9h-.2zM241.5 149.1l.1 .9 .1-.9zM241.5 148.2l.2 .9h-.2zM241.3 148.3l.2 .8v-.9zM241.1 147.4l.4 .8-.2 .1zM240.9 147.5l.4 .8-.2-.9z"/>
<path d="M236.6 140l4.3 7.5 .2-.1zM236.6 140l.2-.1 4.3 7.5z"/>
</g>
<!-- layer: Discontinua -->
<path d="M219.4 139.9l14.6 8.5M244.9 124.9l.2 12.9M271.3 139.9l-14.6 8.5M237.7 150.6l15.2 8.7M245.2 142.1l.1 25.6M252.9 150.6l-15.2 8.7M234 161.5l-14.6 8.4M245.3 172.1v12.8M256.7 161.5l14.6 8.4" fill="none" stroke="#989898" stroke-width=".25"/>
<!-- layer: ejes -->
<path d="M49.4 110v25.9M36.3 123h26.1M32.3 155h26" fill="none" stroke="#989898" stroke-width=".25"/>
<g font-size="5.2" fill="#989898">
<text x="224.2" y="34.5" transform="rotate(42 224.2 34.5)">Ø15</text>
<text x="269.4" y="33.8" transform="rotate(-62 269.4 33.8)">R30</text>
<text x="200.8" y="42.2" transform="rotate(28 200.8 42.2)">R7</text>
<text x="210.9" y="70.7" transform="rotate(-56 210.9 70.7)">Ø6</text>
<text x="242.4" y="77.7">30</text>
</g>
<g font-size="4.5" fill="#989898">
<text x="218.4" y="113.2" transform="rotate(-30 218.4 113.2)">50</text>
<text x="257.8" y="116.5" transform="rotate(-68 257.8 116.5)">Ø150</text>
<text x="223.7" y="122.4" transform="rotate(-30 223.7 122.4)">25</text>
</g>
<g font-size="3.5" fill="#989898">
<text x="27.9" y="37.6" transform="rotate(-84 27.9 37.6)">Ø65</text>
<text x="32" y="36.6" transform="rotate(-65 32 36.6)">Ø82,5</text>
<text x="74.5" y="55.5" transform="rotate(-90 74.5 55.5)">40</text>
<text x="43.4" y="67.7">90</text>
<text x="152.8" y="104.3">100</text>
<text x="144.7" y="111.8" transform="rotate(-90 144.7 111.8)">50</text>
</g>
<g font-size="3.5">
<text x="21.8" y="76">Acotado en mm Escala 1:5 (A4)</text>
<text x="222.8" y="86.4">Acotado en mm Escala 3:2 (A4)</text>
<text x="121.7" y="90.4">Acotado en mm Escala 1:5 (A4)</text>
<text x="222.7" y="98">Acotado en mm Escala 2:5 (A4)</text>
<text x="30.1" y="110.8">Acotado en mm Escala 2:5 (A4)</text>
<text x="122.7" y="121.6">Acotado en m Escala 3:1000 (A4)</text>
</g>
<g font-size="2.8" fill="#989898">
<text x="149.7" y="23.8" transform="rotate(-64 149.7 23.8)">R25</text>
<text x="156.9" y="30.3" transform="rotate(-64 156.9 30.3)">Ø220</text>
</g>
<g font-size="2.6" fill="#989898">
<text x="139.9" y="133.2" transform="rotate(23 139.9 133.2)">45°</text>
<text x="178.7" y="149" transform="rotate(-90 178.7 149)">15</text>
<text x="172.8" y="163.2" transform="rotate(-90 172.8 163.2)">5</text>
<text x="143.8" y="174.9">15</text>
</g>
<g font-size="1.4" fill="#989898">
<text x="37.6" y="114.1" transform="rotate(36 37.6 114.1)">Ø25</text>
<text x="55.7" y="114.9" transform="rotate(-50 55.7 114.9)">R20</text>
<text x="62.1" y="130.8" transform="rotate(-24 62.1 130.8)">R35</text>
<text x="31.6" y="134.3">65</text>
<text x="46.5" y="134.3">10</text>
<text x="12.9" y="139.7" transform="rotate(-90 12.9 139.7)">80</text>
<text x="16.1" y="142.4" transform="rotate(-31 16.1 142.4)">R5</text>
<text x="28.8" y="139.2" transform="rotate(-53 28.8 139.2)">R35</text>
<text x="33.8" y="142" transform="rotate(-42 33.8 142)">R55</text>
<text x="51.5" y="140.3" transform="rotate(-33 51.5 140.3)">R80</text>
<text x="55.1" y="149.5" transform="rotate(-28 55.1 149.5)">R19</text>
<text x="47.5" y="165.6">15</text>
<text x="69.3" y="171.3" transform="rotate(43 69.3 171.3)">R50</text>
</g>
</svg>
